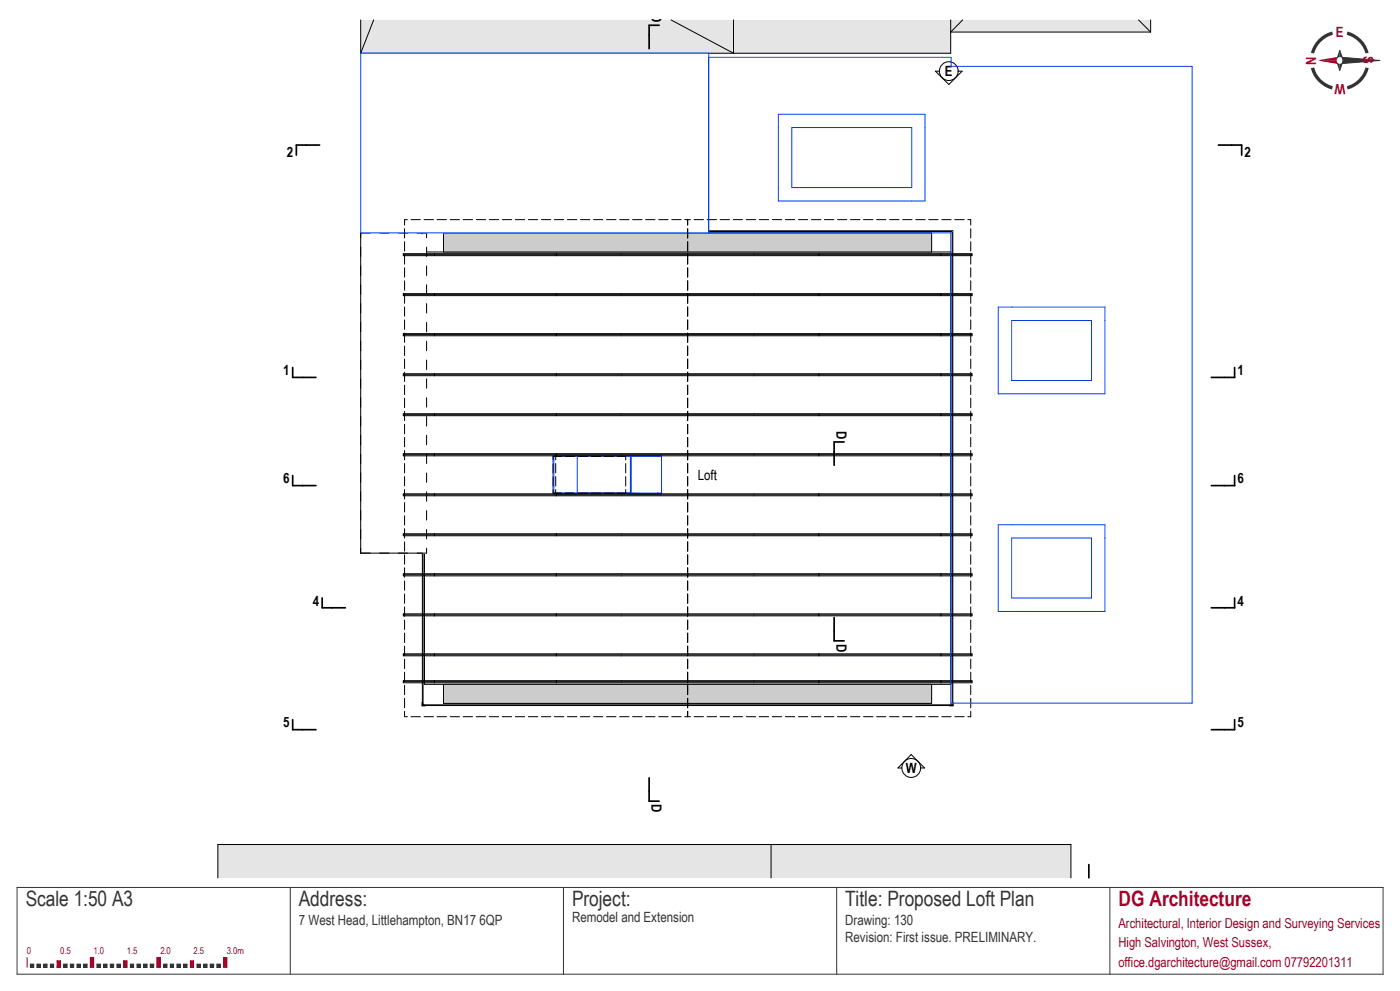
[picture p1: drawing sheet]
<svg xmlns="http://www.w3.org/2000/svg" width="420mm" height="297mm" viewBox="0 0 420 297" stroke-linecap="round" stroke-linejoin="round" font-family="sans-serif">
<path d="M9.1 289h1v.9h-1z" fill="#333"/>
<path d="M9.1 289h1v.9h-1z" fill="none" stroke="#333" stroke-width=".3"/>
<path d="M11.1 289h1v.9h-1z" fill="#333"/>
<path d="M11.1 289h1v.9h-1z" fill="none" stroke="#333" stroke-width=".3"/>
<path d="M13.1 289h1v.9h-1z" fill="#333"/>
<path d="M13.1 289h1v.9h-1z" fill="none" stroke="#333" stroke-width=".3"/>
<path d="M15.1 289h1v.9h-1z" fill="#333"/>
<path d="M15.1 289h1v.9h-1z" fill="none" stroke="#333" stroke-width=".3"/>
<path d="M17.1 288h1v1.9h-1z" fill="#a50029"/>
<path d="M17.1 288h1v1.9h-1z" fill="none" stroke="#a50029" stroke-width=".3"/>
<path d="M19.1 289h1v.9h-1z" fill="#333"/>
<path d="M19.1 289h1v.9h-1z" fill="none" stroke="#333" stroke-width=".3"/>
<path d="M21.1 289h1v.9h-1z" fill="#333"/>
<path d="M21.1 289h1v.9h-1z" fill="none" stroke="#333" stroke-width=".3"/>
<path d="M23.1 289h1v.9h-1z" fill="#333"/>
<path d="M23.1 289h1v.9h-1z" fill="none" stroke="#333" stroke-width=".3"/>
<path d="M25.1 289h1v.9h-1z" fill="#333"/>
<path d="M25.1 289h1v.9h-1z" fill="none" stroke="#333" stroke-width=".3"/>
<path d="M27.1 287h1v2.9h-1z" fill="#a50029"/>
<path d="M27.1 287h1v2.9h-1z" fill="none" stroke="#a50029" stroke-width=".3"/>
<path d="M29.1 289h1v.9h-1z" fill="#333"/>
<path d="M29.1 289h1v.9h-1z" fill="none" stroke="#333" stroke-width=".3"/>
<path d="M31.1 289h1v.9h-1z" fill="#333"/>
<path d="M31.1 289h1v.9h-1z" fill="none" stroke="#333" stroke-width=".3"/>
<path d="M33.1 289h1v.9h-1z" fill="#333"/>
<path d="M33.1 289h1v.9h-1z" fill="none" stroke="#333" stroke-width=".3"/>
<path d="M35.1 289h1v.9h-1z" fill="#333"/>
<path d="M35.1 289h1v.9h-1z" fill="none" stroke="#333" stroke-width=".3"/>
<path d="M37.1 288h1v1.9h-1z" fill="#a50029"/>
<path d="M37.1 288h1v1.9h-1z" fill="none" stroke="#a50029" stroke-width=".3"/>
<path d="M39.1 289h1v.9h-1z" fill="#333"/>
<path d="M39.1 289h1v.9h-1z" fill="none" stroke="#333" stroke-width=".3"/>
<path d="M41.1 289h1v.9h-1z" fill="#333"/>
<path d="M41.1 289h1v.9h-1z" fill="none" stroke="#333" stroke-width=".3"/>
<path d="M43.1 289h1v.9h-1z" fill="#333"/>
<path d="M43.1 289h1v.9h-1z" fill="none" stroke="#333" stroke-width=".3"/>
<path d="M45.1 289h1v.9h-1z" fill="#333"/>
<path d="M45.1 289h1v.9h-1z" fill="none" stroke="#333" stroke-width=".3"/>
<path d="M47.1 287h1v2.9h-1z" fill="#a50029"/>
<path d="M47.1 287h1v2.9h-1z" fill="none" stroke="#a50029" stroke-width=".3"/>
<path d="M49.1 289h1v.9h-1z" fill="#333"/>
<path d="M49.1 289h1v.9h-1z" fill="none" stroke="#333" stroke-width=".3"/>
<path d="M51.1 289h1v.9h-1z" fill="#333"/>
<path d="M51.1 289h1v.9h-1z" fill="none" stroke="#333" stroke-width=".3"/>
<path d="M53.1 289h1v.9h-1z" fill="#333"/>
<path d="M53.1 289h1v.9h-1z" fill="none" stroke="#333" stroke-width=".3"/>
<path d="M55.1 289h1v.9h-1z" fill="#333"/>
<path d="M55.1 289h1v.9h-1z" fill="none" stroke="#333" stroke-width=".3"/>
<path d="M57.1 288h1v1.9h-1z" fill="#a50029"/>
<path d="M57.1 288h1v1.9h-1z" fill="none" stroke="#a50029" stroke-width=".3"/>
<path d="M59.1 289h1v.9h-1z" fill="#333"/>
<path d="M59.1 289h1v.9h-1z" fill="none" stroke="#333" stroke-width=".3"/>
<path d="M61.1 289h1v.9h-1z" fill="#333"/>
<path d="M61.1 289h1v.9h-1z" fill="none" stroke="#333" stroke-width=".3"/>
<path d="M63.1 289h1v.9h-1z" fill="#333"/>
<path d="M63.1 289h1v.9h-1z" fill="none" stroke="#333" stroke-width=".3"/>
<path d="M65.1 289h1v.9h-1z" fill="#333"/>
<path d="M65.1 289h1v.9h-1z" fill="none" stroke="#333" stroke-width=".3"/>
<path d="M67.1 287h1v2.9h-1z" fill="#a50029"/>
<path d="M8.1 287v2.9M67.1 287h1v2.9h-1z" fill="none" stroke="#a50029" stroke-width=".3"/>
<path d="M5.1 266h409.8v26h-409.8zM87.1 266v26M169 266v26M251 266v26M333 266v26" fill="none" stroke="#333" stroke-width=".3"/>
<path d="M126.7 211.2h.2l-.2 .3z" fill="#ccc"/>
<path d="M126.9 210.8h.4l-.4 .4z" fill="#fff"/>
<path d="M285.6 211.2l.2 .3z" fill="#ccc"/>
<path d="M285.2 210.8h.4v.4z" fill="#fff"/>
<path d="M126.9 211.2l-.2 .3z" fill="#ccc"/>
<path d="M126.9 211.3h158.7" fill="none" stroke="#ccc" stroke-width=".3"/>
<path d="M285.6 211.2l.2 .3z" fill="#ccc"/>
<g fill="#fff">
<path d="M127.3 210.8v.4h-.4z"/>
<path d="M285.2 210.8l.4 .4h-.4z"/>
</g>
<path d="M127.3 210.8h157.9v.4h-157.9z" fill="#fff"/>
<path d="M126.7 211.2v.3h159.1v-.3M126.9 210.8v.4h158.7v-.4" fill="none" stroke="#000" stroke-width=".3"/>
<path d="M285.6 69.2h.2l-.2 .2z" fill="#ccc"/>
<path d="M285.2 69.4h.4l-.4 .4z" fill="#fff"/>
<path d="M285.7 69.4v141.8" fill="none" stroke="#ccc" stroke-width=".3"/>
<path d="M285.8 69.2l-.2 .2z" fill="#ccc"/>
<path d="M285.2 69.8h.4v141h-.4z" fill="#fff"/>
<path d="M285.6 69.4v.4h-.4z" fill="#fff"/>
<path d="M285.2 69.4h.4v141.8M285.6 69.2h.2v142" fill="none" stroke="#000" stroke-width=".3"/>
<path d="M126.7 69.2l.2 .2z" fill="#ccc"/>
<path d="M126.9 69.4l.4 .4h-.4z" fill="#fff"/>
<path d="M126.9 69.3h158.7" fill="none" stroke="#ccc" stroke-width=".3"/>
<path d="M126.7 69.2l.2 .2z" fill="#ccc"/>
<path d="M127.3 69.4h157.9v.4h-157.9z" fill="#fff"/>
<path d="M126.9 69.4h.4v.4z" fill="#fff"/>
<path d="M285.6 69.4h-158.7v.4M285.6 69.2h-158.9v.2" fill="none" stroke="#000" stroke-width=".3"/>
<path d="M126.8 69.4v141.8" fill="none" stroke="#ccc" stroke-width=".3"/>
<path d="M126.9 69.8h.4v141h-.4z" fill="#fff"/>
<path d="M126.7 69.4v141.8M126.9 69.4v141.8" fill="none" stroke="#000" stroke-width=".3"/>
<path d="M127.3 75.5h157.9v129.6h-157.9zM173.2 136.8v11h25v-11z" fill-rule="evenodd" fill="#fff"/>
<path d="M127.3 75.5h157.9v129.6h-157.9zM173.2 136.8h25v11h-25z" fill="none" stroke="#000" stroke-width=".3"/>
<g fill="#e5e5e5">
<path d="M108.2 6h3.9l-3.9 10z"/>
<path d="M285.2 6h3.6l-3.6 3.6z"/>
<path d="M341.5 6h3.7v3.6z"/>
<path d="M201.3 6h18.7v10z"/>
<path d="M112.1 6h89.2l18.7 10h-111.8z" fill-rule="evenodd"/>
<path d="M288.8 6h52.7l3.7 3.6h-60z" fill-rule="evenodd"/>
</g>
<path d="M220 6h65.2v10h-65.2z" fill="#e5e5e5"/>
<path d="M108.2 6v10M112.1 6l-3.9 10M201.3 6l18.7 10v-10M285.2 6v10h-177M288.8 6l-3.6 3.6h60M341.5 6l3.7 3.6M345.2 6v3.6" fill="none" stroke="#000" stroke-width=".3"/>
<path d="M65.4 253.1h255.9v10h-255.9z" fill-rule="evenodd" fill="#e5e5e5"/>
<path d="M231.3 253.1v10M65.4 263.1v-10h255.9v10" fill="none" stroke="#000" stroke-width=".3"/>
<path d="M108.2 69.8h19.8v96h-19.8z" fill="#fff"/>
<g fill="none" stroke="#000" stroke-width=".3">
<path d="M108.2 74.1v2.8M108.2 79.7v2.8M111 69.8h-2.8v1.5M113.9 69.8h2.8M119.5 69.8h2.8M125.1 69.8h2.9v1.5M128 74.1v2.8M128 79.7v2.8M108.2 85.3v2.9M108.2 91v2.8M108.2 96.6v2.8M128 85.3v2.9"/>
<path d="M128 91v2.8M128 96.6v2.8M108.2 102.3v2.8M108.2 107.9v2.8M108.2 113.5v2.9M108.2 119.2v2.8M128 102.3v2.8M128 107.9v2.8M128 113.5v2.9M128 119.2v2.8M108.2 124.8v2.9M108.2 130.5v2.8"/>
<path d="M108.2 136.1v2.8M128 124.8v2.9M128 130.5v2.8M128 136.1v2.8M108.2 141.8v2.8M108.2 147.4v2.8M108.2 153v2.9M108.2 158.7v2.8M128 141.8v2.8M128 147.4v2.8M128 153v2.9M128 158.7v2.8"/>
<path d="M108.2 164.3v1.5h2.8M113.9 165.8h2.8M119.5 165.8h2.8M128 164.3v1.5h-2.9"/>
</g>
<path d="M133.1 205.1h146.4v5.7h-146.4z" fill="#ccc"/>
<path d="M133.1 205.1h146.4v5.7h-146.4z" fill="none" stroke="#000" stroke-width=".3"/>
<path d="M133.1 69.8h146.4v5.7h-146.4z" fill="#ccc"/>
<path d="M127.6 69.2l-1-.1 .1 1M133.1 69.8h146.4v5.7h-146.4zM126.7 210.6l-.1 .9h1M285.8 210.6l.1 .9h-1" fill="none" stroke="#000" stroke-width=".3"/>
<path d="M108.2 16h104.4v53.8h-104.4z" fill="#fff"/>
<path d="M108.2 16h104.4v53.8h-104.4z" fill="none" stroke="#003fff" stroke-width=".3"/>
<path d="M189.4 136.6h9.1v11.4h-9.1z" fill="#fff"/>
<path d="M189.2 136.6v11.4" fill="none" stroke="#cef3ff" stroke-width=".3"/>
<path d="M189.1 136.6h9.4v11.4h-9.4zM189.4 136.6v11.4" fill="none" stroke="#003fff" stroke-width=".3"/>
<path d="M165.9 136.6h7.3v11.4h-7.3z" fill-rule="evenodd" fill="#fff"/>
<path d="M166.2 136.6v11.4M173.2 136.6v11.4h-7.3v-11.4h12.4M178.3 136.7l-12.1 .1h12.1M189.1 136.6h9.1M198.2 136.6l-.9 .2v-.2l-8.2 .1M198.2 136.6v.2h-9.1" fill="none" stroke="#003fff" stroke-width=".3"/>
<path d="M178.3 136.6h10.8v.2h-10.8z" fill-rule="evenodd" fill="#cef3ff"/>
<path d="M178.3 136.6h10.8v.2h-10.8zM166.2 147.8v.2h12.1M166.2 147.8h12.1M166.2 147.8l12.1 .1M189.1 148h9.1M189.1 147.8h9.1v.2l-.9-.2v.2z" fill="none" stroke="#003fff" stroke-width=".3"/>
<path d="M178.3 147.8h10.8v.2h-10.8z" fill-rule="evenodd" fill="#cef3ff"/>
<path d="M178.3 147.8h10.8v.2h-10.8z" fill="none" stroke="#003fff" stroke-width=".3"/>
<g fill="none" stroke="#000" stroke-width=".3">
<path d="M121 76h170.6v.6h-170.6zM121 76.3h170.6M121.4 68.5v2.8M121.4 72.4v2.9M121.4 76.3v2.9M122.2 65.8h-.8v1.6M123.3 65.8h2.8M127.2 65.8h2.8M130.3 76v.6M131.1 65.8h2.8M135 65.8h2.8M138.9 65.8h2.9"/>
<path d="M142.9 65.8h2.8M146.8 65.8h2.8M150.7 65.8h2.8M154.6 65.8h2.8M158.5 65.8h2.8M162.4 65.8h2.8M166.3 65.8h2.8M166.9 76v.6M170.2 65.8h2.9M174.1 65.8h2.9M178.1 65.8h2.7M181.9 65.8h2.9"/>
<path d="M185.9 65.8h2.8M189.8 65.8h2.8M193.7 65.8h2.8M197.6 65.8h2.8M201.5 65.8h2.8M205.4 65.8h1.7M206.3 65.8v1.6M206.3 68.5v2.8M206.3 72.4v2.9M206.3 76v3.2M208.2 65.8h2.8M212.1 65.8h2.9"/>
<path d="M216 65.8h2.9M220 65.8h2.8M223.9 65.8h2.8M227.8 65.8h2.8M231.7 65.8h2.8M235.6 65.8h2.8M239.5 65.8h2.8M243.4 65.8h2.9M245.7 76v.6M247.3 65.8h2.8M251.2 65.8h2.8M255.1 65.8h2.9"/>
<path d="M259 65.8h2.9M263 65.8h2.8M266.9 65.8h2.8M270.8 65.8h2.8M274.7 65.8h2.8M278.6 65.8h2.8M282.3 76v.6M282.5 65.8h2.8M286.4 65.8h2.9M290.3 65.8h.9v1.6M291.2 68.5v2.8M291.2 72.4v2.9"/>
<path d="M291.2 76.3v2.9M121 88h170.6v.6h-170.6zM121 100h170.6v.6h-170.6zM121 88.3h170.6M121.4 80.3v2.8M121.4 84.2v2.8M121.4 88.1v2.8M121.4 92v2.8M121.4 95.9v2.8M121.4 99.8v2.8M130.3 88v.6M130.3 100v.6"/>
<path d="M166.9 88v.6M166.9 100v.6M206.3 80.3v2.8M206.3 84.2v2.8M206.3 88v2.9M206.3 92v2.8M206.3 95.9v2.8M206.3 99.8v2.8M245.7 88v.6M245.7 100v.6M282.3 88v.6M282.3 100v.6"/>
<path d="M291.2 80.3v2.8M291.2 84.2v2.8M291.2 88.1v2.8M291.2 92v2.8M291.2 95.9v2.8M291.2 99.8v2.8M121 112h170.6v.6h-170.6zM121 100.3h170.6M121 112.3h170.6M121.4 103.7v2.9M121.4 107.6v2.8M121.4 111.5v2.8"/>
<path d="M121.4 115.4v2.9M121.4 119.3v2.9M130.3 112v.6M166.9 112v.6M206.3 103.7v2.9M206.3 107.6v2.8M206.3 111.5v2.8M206.3 115.4v2.9M206.3 119.3v2.9M245.7 112v.6M282.3 112v.6M291.2 103.7v2.9"/>
<path d="M291.2 107.6v2.8M291.2 111.5v2.8M291.2 115.4v2.9M291.2 119.3v2.9M121 124h170.6v.6h-170.6zM121 136h170.6v.6h-170.6zM121 124.3h170.6M121 136.3h170.6M121.4 123.3v2.8M121.4 127.2v2.8M121.4 131.1v2.8M121.4 135v2.8"/>
<path d="M121.4 138.9v2.8M130.3 124v.6M130.3 136v.6M165.9 138.9v2.8M166.7 136.8v1M166.7 138.9v2.8M166.9 124v.6M166.9 136v.6M168.4 136.8h-2.5v1M169.5 136.8h2.9M173.4 136.8h2.9M177.4 136.8h2.8"/>
<path d="M181.3 136.8h2.8M185.2 136.8h2.5v1M187.7 138.9v2.8M206.3 123.3v2.8M206.3 127.2v2.8M206.3 131.1v2.8M206.3 135v2.8M206.3 138.9v2.8M245.7 124v.6M245.7 136v.6M282.3 124v.6M282.3 136v.6"/>
<path d="M291.2 123.3v2.8M291.2 127.2v2.8M291.2 131.1v2.8M291.2 135v2.8M291.2 138.9v2.8M121 148h170.6v.6h-170.6zM121 160h170.6v.6h-170.6zM121 148.3h170.6M121.4 142.8v2.8M121.4 146.7v2.9M121.4 150.6v2.9M121.4 154.6v2.8"/>
<path d="M121.4 158.5v2.8M130.3 148v.6M130.3 160v.6M165.9 146.7v1.1h2.5M165.9 142.8v2.9M166.7 142.8v2.9M166.7 146.7v1.1M166.9 148v.6M166.9 160v.6M169.5 147.8h2.9M173.4 147.8h2.9M177.4 147.8h2.8"/>
<path d="M181.3 147.8h2.8M187.7 142.8v2.9M187.7 146.7v1.1h-2.5M206.3 142.8v2.8M206.3 146.7v2.9M206.3 150.6v2.9M206.3 154.6v2.8M206.3 158.5v2.8M245.7 148v.6M245.7 160v.6M282.3 148v.6M282.3 160v.6"/>
<path d="M291.2 142.8v2.8M291.2 146.7v2.9M291.2 150.6v2.9M291.2 154.6v2.8M291.2 158.5v2.8M121 172h170.6v.6h-170.6zM121 160.3h170.6M121 172.3h170.6M121.4 162.4v2.8M121.4 166.3v2.8M121.4 170.2v2.8M121.4 174.1v2.8"/>
<path d="M121.4 178v2.8M130.3 172v.6M166.9 172v.6M206.3 162.4v2.8M206.3 166.3v2.8M206.3 170.2v2.8M206.3 174.1v2.8M206.3 178v2.8M245.7 172v.6M282.3 172v.6M291.2 162.4v2.8M291.2 166.3v2.8"/>
<path d="M291.2 170.2v2.8M291.2 174.1v2.8M291.2 178v2.8M121 184h170.6v.6h-170.6zM121 196h170.6v.6h-170.6zM121 184.3h170.6M121 196.3h170.6M121.4 181.9v2.8M121.4 185.8v2.8M121.4 189.7v2.9M121.4 193.6v2.9M121.4 197.6v2.8"/>
<path d="M130.3 184v.6M130.3 196v.6M166.9 184v.6M166.9 196v.6M206.3 181.9v2.8M206.3 185.8v2.8M206.3 189.7v2.9M206.3 193.6v3M206.3 197.6v2.8M245.7 184v.6M245.7 196v.6M282.3 184v.6"/>
<path d="M282.3 196v.6M291.2 181.9v2.8M291.2 185.8v2.8M291.2 189.7v2.9M291.2 193.6v2.9M291.2 197.6v2.8M121 204h170.6v.6h-170.6zM121 204.3h170.6M121.4 201.5v2.8M121.4 205.4v2.8M121.4 209.3v2.8M121.4 213.2v1.6h.8"/>
<path d="M123.3 214.8h2.8M127.2 214.8h2.8M130.3 204v.6M131.1 214.8h2.8M135 214.8h2.8M138.9 214.8h2.9M142.9 214.8h2.8M146.8 214.8h2.8M150.7 214.8h2.8M154.6 214.8h2.8M158.5 214.8h2.8M162.4 214.8h2.8"/>
<path d="M166.3 214.8h2.8M166.9 204v.6M170.2 214.8h2.9M174.1 214.8h2.9M178.1 214.8h2.7M181.9 214.8h2.9M185.9 214.8h2.8M189.8 214.8h2.8M193.7 214.8h2.8M197.6 214.8h2.8M201.5 214.8h2.8M205.4 214.8h1.7"/>
<path d="M206.3 201.5v3.1M206.3 205.4v2.8M206.3 209.3v2.8M206.3 213.2v1.6M208.2 214.8h2.8M212.1 214.8h2.9M216 214.8h2.9M220 214.8h2.8M223.9 214.8h2.8M227.8 214.8h2.8M231.7 214.8h2.8M235.6 214.8h2.8"/>
<path d="M239.5 214.8h2.8M243.4 214.8h2.9M245.7 204v.6M247.3 214.8h2.8M251.2 214.8h2.8M255.1 214.8h2.9M259 214.8h2.9M263 214.8h2.8M266.9 214.8h2.8M270.8 214.8h2.8M274.7 214.8h2.8M278.6 214.8h2.8"/>
<path d="M282.3 204v.6M282.5 214.8h2.8M286.4 214.8h2.9M291.2 213.2v1.6h-.9M291.2 201.5v2.8M291.2 205.4v2.8M291.2 209.3v2.8"/>
</g>
<g fill="none" stroke="#000" stroke-width=".51">
<path d="M197.7 7.6h-3v7M95.9 43.5h-7v3M365.5 43.5h7v3M87.8 110.2v2.9h7M370.4 110.2v2.9h-7M253.2 132.5h-3v6.9M87.8 142.5v3h7M370.4 142.5v3h-7M96.6 179.2v3h7M370.4 179.2v3h-7M250.2 185.1v7h3M87.8 215.7v3h7"/>
<path d="M370.4 215.7v3h-7M194.7 233.1v7h3M326.6 259.1v4"/>
</g>
<path d="M273.3 226.1l4.1 4.1h-1.2a2.82 2.82 0 0 1-2.8 2.8 2.82 2.82 0 0 1-2.8-2.8h-1.2z" fill-rule="evenodd" fill="#fff"/>
<g fill="none" stroke="#000" stroke-width=".3">
<path d="M270.6 230.2h-1.2l3.9-4.1 4.1 4.1h-1.2"/>
<circle cx="273.4" cy="230.2" r="2.83"/>
</g>
<path d="M280.6 21.3h1.2a2.82 2.82 0 0 1 2.8-2.8 2.82 2.82 0 0 1 2.8 2.8h1.2l-4 4z" fill-rule="evenodd" fill="#fff"/>
<g fill="none" stroke="#000" stroke-width=".3">
<path d="M281.8 21.3h-1.2l4 4 4-4h-1.2"/>
<circle cx="284.6" cy="21.3" r="2.81"/>
</g>
<path d="M212.6 17.2h72.7v2.7h72.3v190.8h-72.4v-140.9h-72.6zM233.5 34.2h44v26h-44zM237.5 38.2h36v18h-36zM299.5 92h32v26h-32zM303.5 96.1h23.9v17.9h-23.9zM299.5 157.3h32v26h-32zM303.5 161.2h23.9v18h-23.9z" fill="none" stroke="#003fff" stroke-width=".3"/>
<path d="M401.2 19l.7 2.1 .7-2.1M402.6 17.2l-.7-2.1-.7 2.1M402.6 17.2l11.3 .9-11.3 .9M402.6 17.2l.3 .9-.3 .9" fill="none" stroke="#333" stroke-width=".3"/>
<path d="M401.2 17.2l-5.3 .9 5.3 .9" fill="none" stroke="#a50029" stroke-width=".3"/>
<path d="M402.6 17.2l11.3 .9-11.3 .9 .3-.9z" fill-rule="evenodd" fill="#333"/>
<g fill="#a50029">
<path d="M395.9 18.1l5.3-.9-.3 .9z"/>
<path d="M395.9 18.1h5l.3 .9z"/>
</g>
<g fill="#333">
<path d="M401.9 15.1v2l-.7 .1z"/>
<path d="M401.9 15.1l.7 2.1-.7-.1z"/>
<path d="M401.2 19l.7 .1v2z"/>
<path d="M401.9 19.1l.7-.1-.7 2.1z"/>
<path d="M409.7 20.2l.9 .2a9 9 0 0 1-6.3 6.4l-.3-.9a8 8 0 0 0 5.7-5.7z" fill-rule="evenodd"/>
<path d="M393.2 20.4l1-.2a7.9 7.9 0 0 0 5.6 5.7l-.2 .9a9 9 0 0 1-6.4-6.4z" fill-rule="evenodd"/>
<path d="M395.6 11.8a8.7 8.7 0 0 1 4-2.4l.3 1a8 8 0 0 0-5.7 5.6l-1-.2a9.9 9.9 0 0 1 2.4-4z" fill-rule="evenodd"/>
<path d="M404.2 9.4a9 9 0 0 1 6.4 6.4l-.9 .2a8 8 0 0 0-5.7-5.6z" fill-rule="evenodd"/>
</g>
<path d="M108.2 69.8v96h18.5" fill="none" stroke="#000" stroke-width=".3"/>
<g font-size="6.3" fill="#333">
<text x="7.7" y="271.5">Scale 1:50 A3</text>
<text x="89.7" y="271.4">Address:</text>
<text x="171.6" y="271.4">Project:</text>
<text x="253.6" y="271.5">Title: Proposed Loft Plan</text>
</g>
<text font-size="6.3" fill="#a50029" x="335.5" y="271.5">DG Architecture</text>
<g font-size="4.2">
<text x="195.4" y="4.1" transform="rotate(90 195.4 4.1)">D</text>
<text x="283.5" y="22.7">E</text>
<text x="86.1" y="46.9">2</text>
<text x="373.4" y="46.9">2</text>
<text x="85" y="112.4">1</text>
<text x="371.3" y="112.4">1</text>
<text x="250.9" y="129" transform="rotate(90 250.9 129)">D</text>
<text x="209.4" y="143.8">Loft</text>
<text x="85" y="144.8">6</text>
<text x="371.3" y="144.8">6</text>
<text x="93.8" y="181.5">4</text>
<text x="371.3" y="181.5">4</text>
<text x="250.9" y="193" transform="rotate(90 250.9 193)">D</text>
<text x="85" y="218">5</text>
<text x="371.3" y="218">5</text>
<text x="271.7" y="231.6">W</text>
<text x="195.4" y="241" transform="rotate(90 195.4 241)">D</text>
</g>
<g font-size="4.2" fill="#a50029">
<text x="400.7" y="11">E</text>
<text x="409" y="16.9" transform="rotate(90 409 16.9)">S</text>
<text x="394.8" y="19.3" transform="rotate(-90 394.8 19.3)">N</text>
<text x="403.6" y="25.1" transform="rotate(-180 403.6 25.1)">W</text>
</g>
<g font-size="4.2" fill="#333">
<text x="89.7" y="277.4">7 West Head, Littlehampton, BN17 6QP</text>
<text x="171.6" y="276.3">Remodel and Extension</text>
<text x="253.6" y="277.2">Drawing: 130</text>
<text x="253.6" y="282.2">Revision: First issue. PRELIMINARY.</text>
</g>
<g font-size="4.1" fill="#a50029">
<text x="335.5" y="278.3">Architectural, Interior Design and Surveying Services</text>
<text x="335.5" y="284">High Salvington, West Sussex,</text>
<text x="335.5" y="289.7">office.dgarchitecture@gmail.com 07792201311</text>
</g>
<g font-size="2.8" fill="#a50029">
<text x="8.1" y="285.8">0</text>
<text x="18.1" y="285.8">0.5</text>
<text x="28.1" y="285.8">1.0</text>
<text x="38.1" y="285.8">1.5</text>
<text x="48.1" y="285.8">2.0</text>
<text x="58.1" y="285.8">2.5</text>
<text x="68.1" y="285.8">3.0m</text>
</g>
</svg>
